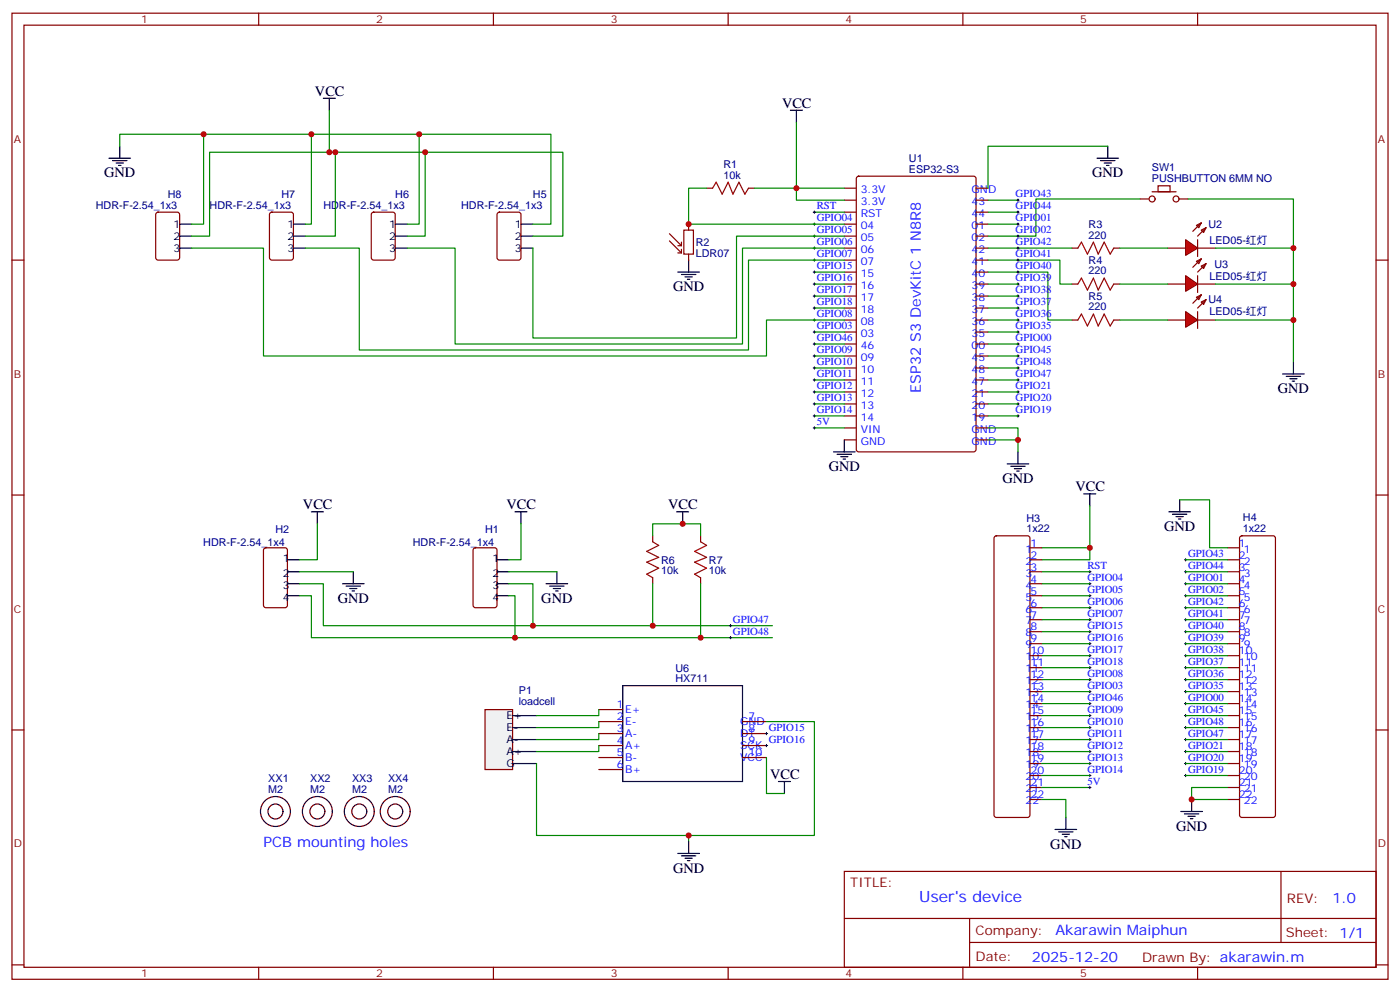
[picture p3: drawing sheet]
<svg xmlns="http://www.w3.org/2000/svg" width="412mm" height="292mm" viewBox="0 0 412 292" stroke-linecap="round" stroke-linejoin="round" font-family="sans-serif">
<g fill="none" stroke="#870000" stroke-width=".35">
<path d="M3.5 3.9h405.4v284.3h-405.4zM7.1 7.4h398.2v277.3h-398.2zM76.2 3.9v3.5M145.3 3.9v3.5M214.5 3.9v3.5M283.6 3.9v3.5M352.8 3.9v3.5M208.1 55.4h1.8M220.5 55.4h1.7M248.7 55.4h3.5M248.7 58.9h3.5M252.5 52.1l.4-.2h33.9l.7 .4v80l-.4 .6-34.2 .1-.6-.5-.1-79.9z"/>
<path d="M287.5 55.4h3.5M287.5 58.9h3.5M335.8 58.6h2.5M339.4 56.4h7M341.1 54.7h3.6v1.7h-3.6zM347.5 58.6h2.5M3.5 76.6h3.6M248.7 76.6h3.5M248.7 62.4h3.5M248.7 66h3.5M248.7 69.5h3.5M248.7 73h3.5"/>
<path d="M287.5 76.6h3.5M287.5 62.4h3.5M287.5 66h3.5M287.5 69.5h3.5M287.5 73h3.5M315.7 73h1.8M328.1 73h1.7M344 73h5.2M352.4 66.3l1.4-.7-.7 1.4zM352.8 73h5.3M353.8 67.7l1.4-.7-.7 1.4zM353.8 65.6l-2.4 2.5"/>
<path d="M355.2 67l-2.4 2.5M405.3 76.6h3.6M248.7 80.1h3.5M248.7 83.6h3.5M248.7 87.1h3.5M248.7 90.7h3.5M248.7 94.2h3.5M248.7 97.7h3.5M287.5 80.1h3.5M287.5 83.6h3.5M287.5 87.1h3.5M287.5 90.7h3.5"/>
<path d="M287.5 94.2h3.5M287.5 97.7h3.5M315.7 83.6h1.8M315.7 94.2h1.8M328.1 83.6h1.7M328.1 94.2h1.7M248.7 101.2h3.5M248.7 104.8h3.5M248.7 108.3h3.5M248.7 111.8h3.5M248.7 115.4h3.5M248.7 118.9h3.5"/>
<path d="M287.5 101.2h3.5M287.5 104.8h3.5M287.5 108.3h3.5M287.5 111.8h3.5M287.5 115.4h3.5M287.5 118.9h3.5M248.7 122.4h3.5M248.7 125.9h3.5M248.7 129.5h3.5M287.5 122.4h3.5M287.5 125.9h3.5M287.5 129.5h3.5"/>
<path d="M3.5 145.7h3.6M405.3 145.7h3.6M3.5 214.8h3.6M405.3 214.8h3.6M248.7 256.5h156.6v28.2h-156.6zM377.3 256.5v20.9M248.7 270.3h156.5M285.6 277.4h119.6M285.6 270.3v14.1M3.5 284h3.6M76.2 284.7v3.5M145.3 284.7v3.5"/>
<path d="M214.5 284.7v3.5M283.6 284.7v3.5M352.8 284.7v3.5M405.3 284h3.6"/>
<circle cx="339.4" cy="58.6" r=".88"/>
<circle cx="346.4" cy="58.6" r=".88"/>
</g>
<g fill="none" stroke="#000" stroke-width=".35">
<path d="M232.8 32.5h3.6M234.6 32.5v3.5M323.1 46.6h6.4M324.2 47.3h4.2M325.3 48h2.1M326 48.7h.7M326.3 43v3.6M202.8 76.6v3.5M199.7 80.1h6.3M200.7 80.8h4.3M201.8 81.5h2.1M202.5 82.2h.7"/>
<path d="M245.5 133h6.4M246.6 133.7h4.2M247.6 134.4h2.2M248.4 135.1h.7M248.7 129.5v3.5M296.7 136.5h6.3M297.7 137.2h4.3M298.8 137.9h2.1M299.5 138.6h.7M299.9 133v3.5"/>
</g>
<g fill="none" stroke="#008700" stroke-width=".35">
<path d="M234.6 36v19.4h14.1M222.2 55.4h12.4v3.5h14.1M291 58.9h8.9M326.3 43h-35.3v12.4M335.8 58.6h-30.6v10.9h-14.2M239.9 62.4h8.8M291 76.6h21.2v7h3.5M291 62.4h8.9M291 66h8.9M291 73h24.7M239.9 80.1h8.8M239.9 83.6h8.8"/>
<path d="M239.9 87.1h8.8M239.9 90.7h8.8M239.9 97.7h8.8M291 80.1h17.7v14.1h7M239.9 104.8h8.8M239.9 101.2h8.8M239.9 108.3h8.8M239.9 111.8h8.8M239.9 115.4h8.8M239.9 118.9h8.8M239.9 122.4h8.8M239.9 125.9h8.8"/>
<path d="M291 125.9h8.9v7.1M291 129.5h8.9"/>
</g>
<path d="M209.9 55.4l1.1-1.8 1.7 3.5 1.8-3.5 1.4 3.5 1.8-3.5 1.7 3.5 1.1-1.7M317.5 73l1.1-1.7 1.7 3.5 1.8-3.5 1.4 3.5 1.8-3.5 1.7 3.5 1.1-1.8M317.5 83.6l1.1-1.8 1.7 3.6 1.8-3.6 1.4 3.6 1.8-3.6 1.7 3.6 1.1-1.8M317.5 94.2l1.1-1.8 1.7 3.6 1.8-3.6 1.4 3.6 1.8-3.6 1.7 3.6 1.1-1.8" fill="none" stroke="#a10000" stroke-width=".35"/>
<g fill="none" stroke="#000" stroke-width=".29">
<path d="M299.5 58.9h.7M299.9 58.6v.7M239.5 62.4h.7M239.5 66h.7M239.5 69.5h.7M239.5 73h.7M239.5 76.6h.7M239.9 62.1v.7M239.9 65.6v.7M239.9 69.1v.7M239.9 72.7v.7M239.9 76.2v.7"/>
<path d="M239.9 79.7v.7M299.5 62.4h.7M299.5 66h.7M299.5 69.5h.7M299.5 73h.7M299.5 76.6h.7M299.9 62.1v.7M299.9 65.6v.7M299.9 69.1v.7M299.9 72.7v.7M299.9 76.2v.7M299.9 79.7v.7"/>
<path d="M239.5 97.7h.7M239.5 94.2h.7M239.5 80.1h.7M239.5 83.6h.7M239.5 87.1h.7M239.5 90.7h.7M239.9 83.3v.7M239.9 86.8v.7M239.9 90.3v.7M239.9 93.8v.7M239.9 97.4v.7M299.5 97.7h.7"/>
<path d="M299.5 94.2h.7M299.5 80.1h.7M299.5 83.6h.7M299.5 87.1h.7M299.5 90.7h.7M299.9 83.3v.7M299.9 86.8v.7M299.9 90.3v.7M299.9 93.8v.7M299.9 97.4v.7M239.5 104.8h.7M239.5 108.3h.7"/>
<path d="M239.5 111.8h.7M239.5 115.4h.7M239.5 118.9h.7M239.5 101.2h.7M239.9 100.9v.7M239.9 104.4v.7M239.9 107.9v.8M239.9 111.5v.7M239.9 115v.7M239.9 118.5v.7M299.5 104.8h.7M299.5 108.3h.7"/>
<path d="M299.5 111.8h.7M299.5 115.4h.7M299.5 118.9h.7M299.5 101.2h.7M299.9 100.9v.7M299.9 104.4v.7M299.9 107.9v.8M299.9 111.5v.7M299.9 115v.7M299.9 118.5v.7M239.5 122.4h.7M239.5 125.9h.7"/>
<path d="M239.9 122.1v.7M239.9 125.6v.7M299.5 122.4h.7M299.9 122.1v.7"/>
</g>
<path d="M349.2 70.6l3.6 2.4-3.6 2.1z" fill="#f00" stroke="#870000" stroke-width=".35"/>
<path d="M352.4 76.9l1.4-.7-.7 1.4zM352.8 70.6v4.9M353.8 78.3l1.4-.7-.7 1.4zM353.8 76.2l-2.4 2.5M355.2 77.6l-2.4 2.5M344 83.6h5.2M352.8 83.6h5.3" fill="none" stroke="#870000" stroke-width=".35"/>
<path d="M349.2 81.1l3.6 2.5-3.6 2.1z" fill="#f00" stroke="#870000" stroke-width=".35"/>
<path d="M344 94.2h5.2M352.4 87.5l1.4-.7-.7 1.4zM352.8 81.1v5M352.8 94.2h5.3M353.8 88.9l1.4-.7-.7 1.4zM353.8 86.8l-2.4 2.5M355.2 88.2l-2.4 2.5" fill="none" stroke="#870000" stroke-width=".35"/>
<path d="M349.2 91.7l3.6 2.5-3.6 2.1z" fill="#f00" stroke="#870000" stroke-width=".35"/>
<g fill="none" stroke="#870000" stroke-width=".35">
<path d="M46.1 62.6l.5-.2h5.6l.7 .5v12.9l-.4 .7-5.9 .1-.7-.5v-13zM79.6 62.6l.5-.2h5.6l.7 .5v12.9l-.4 .7-5.9 .1-.7-.5v-13zM109.6 62.6l.5-.2h5.6l.7 .5v12.9l-.4 .7-5.9 .1-.7-.5v-13zM146.6 62.6l.5-.2h5.7l.6 .5 .1 12.9-.5 .7-5.9 .1-.6-.5-.1-13zM352.8 91.7v5M192.3 157.7v1.8M206.4 157.7v1.8M293 157.9l.5-.2h9.2l.5 .2 .2 .5v81.5l-.2 .5-.5 .2h-9.2l-.5-.2-.2-.5v-81.5zM365.4 157.9l.4-.2h9.2l.5 .2 .2 .5v81.5l-.2 .5-.5 .2h-9.2l-.5-.2-.2-.5v-81.5zM77.8 161.4l.5-.2h5.7l.6 .5 .1 16.5-.5 .6-5.9 .1-.6-.5-.1-16.5zM139.6 161.4l.5-.2h5.6l.6 .5 .1 16.5-.5 .6-5.8 .1-.7-.5-.1-16.5zM192.3 170v1.8"/>
<path d="M206.4 170v1.8M303.4 161.2h3.5M303.4 164.7h3.5M303.4 168.3h3.5M303.4 171.8h3.5M303.4 175.3h3.5M303.4 178.9h3.5M361.6 161.2h3.5M361.6 164.7h3.5M361.6 168.3h3.5M361.6 171.8h3.5M361.6 175.3h3.5"/>
<path d="M361.6 178.9h3.5M303.4 182.4h3.5M303.4 185.9h3.5M303.4 189.4h3.5M303.4 193h3.5M303.4 196.5h3.5M361.6 182.4h3.5M361.6 185.9h3.5M361.6 189.4h3.5M361.6 193h3.5M361.6 196.5h3.5M303.4 200h3.5"/>
<path d="M303.4 203.6h3.5M303.4 207.1h3.5M303.4 210.6h3.5M303.4 214.1h3.5M303.4 217.7h3.5M361.6 200h3.5M361.6 203.6h3.5M361.6 207.1h3.5M361.6 210.6h3.5M361.6 214.1h3.5M361.6 217.7h3.5M303.4 221.2h3.5"/>
<path d="M303.4 224.7h3.5M303.4 228.2h3.5M303.4 231.8h3.5M303.4 235.3h3.5M361.6 221.2h3.5M361.6 224.7h3.5M361.6 228.2h3.5M361.6 231.8h3.5M361.6 235.3h3.5"/>
</g>
<g fill="none" stroke="#008700" stroke-width=".35">
<path d="M60 39.5v26.5h-3.6M91.7 39.5v26.5h-1.7M97 32.5v12.3h68.8v24.7h-8.8M123.5 39.5v26.5h-3.6M35.3 43v-3.5h127v26.5h-5.3M97 44.8h-35.3v24.7h-5.3M98.8 44.8v24.7h-8.8M125.2 44.8v24.7h-5.3M208.1 55.4h-5.3v10.6h45.9M350 58.6h31v47.9M56.4 73h21.2v31.8h148.2v-10.6h22.9M90 73h15.8v30h114.7v-26.4h28.2"/>
<path d="M119.9 73h14.2v28.2h84.6v-28.2h30M248.7 69.5h-31.7v30h-60v-26.5M329.8 73h14.2M358.1 73h22.9M291 83.6h8.9M291 94.2h8.9M291 87.1h8.9M291 90.7h8.9M291 97.7h8.9M329.8 83.6h14.2M329.8 94.2h14.2M358.1 83.6h22.9"/>
<path d="M358.1 94.2h22.9M291 101.2h8.9M291 104.8h8.9M291 108.3h8.9M291 111.8h8.9M291 115.4h8.9M291 118.9h8.9M291 122.4h8.9M93.5 154.2v10.5h-5.3M153.5 154.2v10.5h-3.6M192.3 157.7v-3.5h14.1v3.5M321 148.9v12.3h-14.1"/>
<path d="M347.5 147.1h8.8v14.1h5.3M88.2 171.8h7v12.3h132.3M88.2 175.3h3.5v12.4h135.8M88.2 168.3h15.9M149.9 171.8h7.1v12.3M149.9 175.3h1.8v12.4M149.9 168.3h14.1M192.3 171.8v12.3M206.4 171.8v15.9M306.9 168.3h14.1M306.9 178.9h14.1M306.9 175.3h14.1"/>
<path d="M306.9 171.8h14.1M321 161.2v3.5h-14.1M349.2 168.3h12.4M349.2 178.9h12.4M349.2 175.3h12.4M349.2 171.8h12.4M349.2 164.7h12.4M306.9 196.5h14.1M306.9 193h14.1M306.9 189.4h14.1M306.9 185.9h14.1M306.9 182.4h14.1"/>
<path d="M349.2 196.5h12.4M349.2 193h12.4M349.2 189.4h12.4M349.2 185.9h12.4M349.2 182.4h12.4M306.9 207.1h14.1M306.9 217.7h14.1M306.9 214.1h14.1M306.9 210.6h14.1M306.9 203.6h14.1M306.9 200h14.1M349.2 217.7h12.4"/>
<path d="M349.2 214.1h12.4M349.2 210.6h12.4M349.2 203.6h12.4M349.2 200h12.4M349.2 207.1h12.4M306.9 228.2h14.1M306.9 235.3h7.1v5.3M306.9 224.7h14.1M306.9 221.2h14.1M306.9 231.8h14.1M349.2 224.7h12.4M349.2 221.2h12.4"/>
<path d="M349.2 228.2h12.4M361.6 231.8h-10.6v3.5h10.6"/>
</g>
<g fill="none" stroke="#000" stroke-width=".35">
<path d="M95.2 28.9h3.6M97 28.9v3.6M32.1 46.6h6.4M33.2 47.3h4.2M34.2 48h2.1M34.9 48.7h.7M35.3 43v3.6M52.9 73h3.5M52.9 66h3.5M52.9 69.5h3.5M86.4 73h3.6M86.4 66h3.6"/>
<path d="M86.4 69.5h3.6M116.4 73h3.5M116.4 66h3.5M116.4 69.5h3.5M153.5 73h3.5M153.5 66h3.5M153.5 69.5h3.5M377.8 110.1h6.4M378.9 110.8h4.2M379.9 111.5h2.2M380.6 112.2h.8M381 106.5v3.6"/>
<path d="M91.7 150.6h3.5M93.5 150.6v3.6M151.7 150.6h3.5M153.5 150.6v3.6M199.3 150.6h3.5M201.1 150.6v3.6M319.3 145.3h3.5M321 145.3v3.6M344.3 150.6h6.4M345.4 151.3h4.2M346.4 152h2.1M347.1 152.8h.7"/>
<path d="M347.5 147.1v3.5M84.7 164.7h3.5M84.7 168.3h3.5M84.7 171.8h3.5M84.7 175.3h3.5M100.9 171.8h6.3M102 172.5h4.2M103 173.2h2.1M103.7 173.9h.7M104.1 168.3v3.5M146.4 164.7h3.5M146.4 168.3h3.5"/>
<path d="M146.4 171.8h3.5M146.4 175.3h3.5M160.9 171.8h6.3M161.9 172.5h4.3M163 173.2h2.1M163.7 173.9h.7M164 168.3v3.5M347.8 238.8h6.4M348.9 239.5h4.2M351 235.3v3.5M310.8 244.1h6.3M311.9 244.8h4.2"/>
<path d="M312.9 245.5h2.1M313.6 246.2h.7M314 240.6v3.5M350 240.2h2.1M350.7 240.9h.7"/>
</g>
<g fill="none" stroke="#000" stroke-width=".29">
<path d="M320.7 168.3h.7M320.7 171.8h.7M320.7 175.3h.7M320.7 178.9h.7M321 167.9v.7M321 171.4v.8M321 175v.7M321 178.5v.7M348.9 168.3h.7M348.9 171.8h.7M348.9 175.3h.7M348.9 178.9h.7"/>
<path d="M348.9 164.7h.7M349.2 164.4v.7M349.2 167.9v.7M349.2 171.4v.8M349.2 175v.7M349.2 178.5v.7M214.8 184.1h.7M214.8 187.7h.7M215.2 183.8v.7M215.2 187.3v.7M320.7 182.4h.7M320.7 185.9h.7"/>
<path d="M320.7 189.4h.7M320.7 193h.7M320.7 196.5h.7M321 182v.7M321 185.6v.7M321 189.1v.7M321 192.6v.7M321 196.1v.7M321 199.7v.7M348.9 182.4h.7M348.9 185.9h.7M348.9 189.4h.7"/>
<path d="M348.9 193h.7M348.9 196.5h.7M349.2 182v.7M349.2 185.6v.7M349.2 189.1v.7M349.2 192.6v.7M349.2 196.1v.7M349.2 199.7v.7M320.7 203.6h.7M320.7 200h.7M320.7 210.6h.7M320.7 214.1h.7"/>
<path d="M320.7 217.7h.7M320.7 207.1h.7M321 203.2v.7M321 206.7v.7M321 210.3v.7M321 213.8v.7M321 217.3v.7M348.9 203.6h.7M348.9 200h.7M348.9 210.6h.7M348.9 214.1h.7M348.9 217.7h.7"/>
<path d="M348.9 207.1h.7M349.2 203.2v.7M349.2 206.7v.7M349.2 210.3v.7M349.2 213.8v.7M349.2 217.3v.7M320.7 221.2h.7M320.7 224.7h.7M320.7 228.2h.7M320.7 231.8h.7M321 220.8v.7M321 224.4v.7"/>
<path d="M321 227.9v.7M321 231.4v.7M348.9 221.2h.7M348.9 224.7h.7M348.9 228.2h.7M349.2 220.8v.7M349.2 224.4v.7M349.2 227.9v.7"/>
</g>
<path d="M192.3 159.5l1.7 1-3.5 1.8 3.5 1.7-3.5 1.5 3.5 1.7-3.5 1.8 1.8 1M206.4 159.5l1.7 1-3.5 1.8 3.5 1.7-3.5 1.5 3.5 1.7-3.5 1.8 1.8 1" fill="none" stroke="#a10000" stroke-width=".35"/>
<g fill="none" stroke="#300" stroke-width=".35">
<circle cx="81.1" cy="238.8" r="4.4"/>
<circle cx="81.1" cy="238.8" r="2.2"/>
<circle cx="93.5" cy="238.8" r="4.4"/>
<circle cx="93.5" cy="238.8" r="2.2"/>
<circle cx="105.8" cy="238.8" r="4.4"/>
<circle cx="105.8" cy="238.8" r="2.2"/>
<circle cx="116.4" cy="238.8" r="4.4"/>
<circle cx="116.4" cy="238.8" r="2.2"/>
</g>
<path d="M197.2 70.9l3.5 3.5M197.2 68.8l3.5 3.5M199.7 74.4h1M199.7 72.3h1M200.7 71.3v1M200.7 73.4v1M201.4 67.7h2.9v7.1h-2.9zM202.8 66v1.7M202.8 74.8v1.8" fill="none" stroke="#850000" stroke-width=".35"/>
<path d="M142.9 208.8h8.1v17.7h-8.1z" fill="#f0f0f0" stroke="#870000" stroke-width=".35"/>
<g fill="none" stroke="#000" stroke-width=".35">
<path d="M151 210.6h7M151 214.1h7M151 217.7h7M183.4 201.8h35.3v28.2h-35.3zM151 221.2h7M151 224.7h7M229.3 230h3.5M231.1 230v3.5M199.7 251.2h6.3M200.7 251.9h4.3M201.8 252.6h2.1M202.5 253.3h.7"/>
<path d="M202.8 247.6v3.6"/>
</g>
<path d="M176.4 208.8h7M176.4 212.4h7M176.4 215.9h7M176.4 219.4h7M218.7 212.4h7.1M218.7 215.9h7.1M218.7 219.4h7.1M176.4 223h7M176.4 226.5h7M218.7 223h7.1" fill="none" stroke="#870000" stroke-width=".35"/>
<path d="M176.4 208.8v1.8h-18.4M176.4 212.4v1.7h-18.4M176.4 215.9v1.8h-18.4M176.4 219.4v1.8h-18.4M225.8 212.4h14.1v33.5h-37.1v1.7M158 224.7v21.2h44.8M225.8 223v10.5h5.3" fill="none" stroke="#008700" stroke-width=".35"/>
<path d="M225.4 215.9h.7M225.4 219.4h.7M225.8 215.5v.8M225.8 219.1v.7" fill="none" stroke="#000" stroke-width=".29"/>
<g fill="#c00">
<circle cx="234.6" cy="55.4" r=".88"/>
<circle cx="299.9" cy="129.5" r=".88"/>
<circle cx="381" cy="73" r=".88"/>
<circle cx="381" cy="83.6" r=".88"/>
<circle cx="381" cy="94.2" r=".88"/>
<circle cx="60" cy="39.5" r=".88"/>
<circle cx="91.7" cy="39.5" r=".88"/>
<circle cx="123.5" cy="39.5" r=".88"/>
<circle cx="97" cy="44.8" r=".88"/>
<circle cx="98.8" cy="44.8" r=".88"/>
<circle cx="125.2" cy="44.8" r=".88"/>
<circle cx="157" cy="184.1" r=".88"/>
<circle cx="151.7" cy="187.7" r=".88"/>
<circle cx="192.3" cy="184.1" r=".88"/>
<circle cx="201.1" cy="154.2" r=".88"/>
<circle cx="206.4" cy="187.7" r=".88"/>
<circle cx="321" cy="161.2" r=".88"/>
<circle cx="351" cy="235.3" r=".88"/>
<circle cx="202.8" cy="66" r=".88"/>
<circle cx="202.8" cy="245.9" r=".88"/>
</g>
<text font-size="4.6" fill="#00f" x="270.8" y="265.5">User's device</text>
<g font-size="4.2">
<text x="92.8" y="28.2">VCC</text>
<text x="230.4" y="31.8">VCC</text>
<text x="30.7" y="52.2">GND</text>
<text x="321.7" y="52.2">GND</text>
<text x="198.3" y="85.7">GND</text>
<text x="376.4" y="115.7">GND</text>
<text x="244.1" y="138.6">GND</text>
<text x="295.3" y="142.2">GND</text>
<text x="89.3" y="149.9">VCC</text>
<text x="149.2" y="149.9">VCC</text>
<text x="196.8" y="149.9">VCC</text>
<text x="316.8" y="144.6">VCC</text>
<text x="342.9" y="156.3">GND</text>
<text x="99.5" y="177.4">GND</text>
<text x="159.5" y="177.4">GND</text>
<text x="226.8" y="229.3">VCC</text>
<text x="346.4" y="244.5">GND</text>
<text x="309.4" y="249.8">GND</text>
<text x="198.3" y="256.8">GND</text>
</g>
<g font-size="4.2" fill="#00f">
<text x="271.3" y="115.6" transform="rotate(-90 271.3 115.6)">ESP32 S3 DevKitC 1 N8R8</text>
<text x="77.6" y="249.4">PCB mounting holes</text>
<text x="392.5" y="265.7">1.0</text>
<text x="310.9" y="275.3">Akarawin Maiphun</text>
<text x="304" y="283.1">2025-12-20</text>
</g>
<g font-size="3.9" fill="#800">
<text x="250.5" y="261.1">TITLE:</text>
<text x="379.1" y="265.7">REV:</text>
<text x="287.4" y="275.3">Company:</text>
<text x="378.7" y="275.9">Sheet: 1/1</text>
<text x="287.4" y="282.9">Date:</text>
<text x="336.4" y="283">Drawn By: akarawin.m</text>
</g>
<g font-size="3.2" fill="#800">
<text x="41.6" y="6.9">1</text>
<text x="110.8" y="6.9">2</text>
<text x="179.9" y="6.9">3</text>
<text x="249.1" y="6.9">4</text>
<text x="318.2" y="6.9">5</text>
<text x="4.1" y="42">A</text>
<text x="405.9" y="42">A</text>
<text x="4.1" y="111.1">B</text>
<text x="405.9" y="111.1">B</text>
<text x="4.1" y="180.3">C</text>
<text x="405.9" y="180.3">C</text>
<text x="4.1" y="249.4">D</text>
<text x="405.9" y="249.4">D</text>
<text x="41.6" y="287.7">1</text>
<text x="110.8" y="287.7">2</text>
<text x="179.9" y="287.7">3</text>
<text x="249.1" y="287.7">4</text>
<text x="318.2" y="287.7">5</text>
</g>
<g font-size="3.2" fill="#000080">
<text x="267.7" y="47.6">U1</text>
<text x="213.1" y="52.6">10k</text>
<text x="213.1" y="49.4">R1</text>
<text x="267.7" y="50.8">ESP32-S3</text>
<text x="339.3" y="53.6">PUSHBUTTON 6MM NO</text>
<text x="339.3" y="50.4">SW1</text>
<text x="49.4" y="58.2">H8</text>
<text x="82.9" y="58.2">H7</text>
<text x="116.4" y="58.2">H6</text>
<text x="157" y="58.2">H5</text>
<text x="28.2" y="61.4">HDR-F-2.54_1x3</text>
<text x="61.7" y="61.4">HDR-F-2.54_1x3</text>
<text x="95.3" y="61.4">HDR-F-2.54_1x3</text>
<text x="135.8" y="61.4">HDR-F-2.54_1x3</text>
<text x="320.7" y="70.2">220</text>
<text x="320.7" y="67">R3</text>
<text x="356" y="67.1">U2</text>
<text x="356.3" y="71.7">LED05-红灯</text>
<text x="205" y="75.6">LDR07</text>
<text x="205" y="72.4">R2</text>
<text x="320.7" y="77.6">R4</text>
<text x="320.7" y="80.8">220</text>
<text x="356.3" y="82.3">LED05-红灯</text>
<text x="357.7" y="78.7">U3</text>
<text x="320.7" y="88.2">R5</text>
<text x="356" y="89.3">U4</text>
<text x="320.7" y="91.4">220</text>
<text x="356.3" y="92.9">LED05-红灯</text>
<text x="302.4" y="153.5">H3</text>
<text x="366.1" y="153.4">H4</text>
<text x="59.9" y="160.6">HDR-F-2.54_1x4</text>
<text x="81.1" y="157">H2</text>
<text x="121.6" y="160.6">HDR-F-2.54_1x4</text>
<text x="142.9" y="157">H1</text>
<text x="302.4" y="156.6">1x22</text>
<text x="366.1" y="156.6">1x22</text>
<text x="194.7" y="165.9">R6</text>
<text x="208.8" y="165.9">R7</text>
<text x="194.7" y="169.1">10k</text>
<text x="208.8" y="169.1">10k</text>
<text x="199" y="197.7">U6</text>
<text x="199" y="200.7">HX711</text>
<text x="152.8" y="207.4">loadcell</text>
<text x="152.8" y="204.2">P1</text>
<text x="79" y="233.4">M2</text>
<text x="79" y="230.3">XX1</text>
<text x="91.4" y="233.4">M2</text>
<text x="91.4" y="230.3">XX2</text>
<text x="103.7" y="233.4">M2</text>
<text x="103.7" y="230.3">XX3</text>
<text x="114.3" y="233.4">M2</text>
<text x="114.3" y="230.3">XX4</text>
</g>
<g font-size="3.2" fill="#00f">
<text x="253.5" y="56.8">3.3V</text>
<text x="286.2" y="56.8">GND</text>
<text x="299.2" y="58">GPIO43</text>
<text x="240.6" y="61.6">RST</text>
<text x="240.6" y="65.1">GPIO04</text>
<text x="253.5" y="60.3">3.3V</text>
<text x="253.5" y="63.9">RST</text>
<text x="286.2" y="60.3">43</text>
<text x="286.2" y="63.9">44</text>
<text x="299.2" y="65.1">GPIO01</text>
<text x="299.2" y="61.6">GPIO44</text>
<text x="240.6" y="68.6">GPIO05</text>
<text x="253.5" y="67.4">04</text>
<text x="253.5" y="70.9">05</text>
<text x="286.2" y="67.4">01</text>
<text x="286.2" y="70.9">02</text>
<text x="299.2" y="68.6">GPIO02</text>
<text x="240.6" y="72.1">GPIO06</text>
<text x="240.6" y="75.7">GPIO07</text>
<text x="253.5" y="74.4">06</text>
<text x="253.5" y="78">07</text>
<text x="286.2" y="74.4">42</text>
<text x="286.2" y="78">41</text>
<text x="299.2" y="75.7">GPIO41</text>
<text x="299.2" y="72.1">GPIO42</text>
<text x="240.6" y="79.2">GPIO15</text>
<text x="240.6" y="82.7">GPIO16</text>
<text x="253.5" y="81.5">15</text>
<text x="286.2" y="81.5">40</text>
<text x="299.2" y="82.7">GPIO39</text>
<text x="299.2" y="79.2">GPIO40</text>
<text x="240.6" y="86.3">GPIO17</text>
<text x="240.6" y="89.8">GPIO18</text>
<text x="253.5" y="85">16</text>
<text x="253.5" y="88.5">17</text>
<text x="286.2" y="85">39</text>
<text x="286.2" y="88.5">38</text>
<text x="299.2" y="89.8">GPIO37</text>
<text x="299.2" y="86.3">GPIO38</text>
<text x="240.6" y="93.3">GPIO08</text>
<text x="253.5" y="92.1">18</text>
<text x="253.5" y="95.6">08</text>
<text x="286.2" y="92.1">37</text>
<text x="286.2" y="95.6">36</text>
<text x="299.2" y="93.3">GPIO36</text>
<text x="240.6" y="96.8">GPIO03</text>
<text x="240.6" y="100.4">GPIO46</text>
<text x="253.5" y="99.1">03</text>
<text x="286.2" y="99.1">35</text>
<text x="299.2" y="100.4">GPIO00</text>
<text x="299.2" y="96.8">GPIO35</text>
<text x="240.6" y="103.9">GPIO09</text>
<text x="240.6" y="107.4">GPIO10</text>
<text x="253.5" y="102.7">46</text>
<text x="253.5" y="106.2">09</text>
<text x="286.2" y="102.7">00</text>
<text x="286.2" y="106.2">45</text>
<text x="299.2" y="103.9">GPIO45</text>
<text x="299.2" y="107.4">GPIO48</text>
<text x="240.6" y="110.9">GPIO11</text>
<text x="253.5" y="109.7">10</text>
<text x="253.5" y="113.2">11</text>
<text x="286.2" y="109.7">48</text>
<text x="286.2" y="113.2">47</text>
<text x="299.2" y="110.9">GPIO47</text>
<text x="240.6" y="114.5">GPIO12</text>
<text x="240.6" y="118">GPIO13</text>
<text x="253.5" y="116.8">12</text>
<text x="286.2" y="116.8">21</text>
<text x="299.2" y="118">GPIO20</text>
<text x="299.2" y="114.5">GPIO21</text>
<text x="240.6" y="121.5">GPIO14</text>
<text x="240.6" y="125.1">5V</text>
<text x="253.5" y="120.3">13</text>
<text x="253.5" y="123.8">14</text>
<text x="286.2" y="120.3">20</text>
<text x="286.2" y="123.8">19</text>
<text x="299.2" y="121.5">GPIO19</text>
<text x="253.5" y="127.4">VIN</text>
<text x="253.5" y="130.9">GND</text>
<text x="286.2" y="127.4">GND</text>
<text x="286.2" y="130.9">GND</text>
<text x="303.6" y="160.9">1</text>
<text x="364.9" y="160.9">1</text>
<text x="302.1" y="162.6">1</text>
<text x="302.1" y="166.2">2</text>
<text x="303.6" y="164.4">2</text>
<text x="303.6" y="167.9">3</text>
<text x="320.3" y="167.4">RST</text>
<text x="350" y="163.9">GPIO43</text>
<text x="350" y="167.4">GPIO44</text>
<text x="364.9" y="164.4">2</text>
<text x="364.9" y="167.9">3</text>
<text x="366.4" y="162.6">1</text>
<text x="366.4" y="166.2">2</text>
<text x="302.1" y="169.7">3</text>
<text x="302.1" y="173.2">4</text>
<text x="303.6" y="171.4">4</text>
<text x="320.3" y="170.9">GPIO04</text>
<text x="350" y="170.9">GPIO01</text>
<text x="364.9" y="171.4">4</text>
<text x="366.4" y="169.7">3</text>
<text x="366.4" y="173.2">4</text>
<text x="302.1" y="176.7">5</text>
<text x="303.6" y="175">5</text>
<text x="303.6" y="178.5">6</text>
<text x="320.3" y="174.4">GPIO05</text>
<text x="320.3" y="178">GPIO06</text>
<text x="350" y="174.4">GPIO02</text>
<text x="350" y="178">GPIO42</text>
<text x="364.9" y="175">5</text>
<text x="364.9" y="178.5">6</text>
<text x="366.4" y="176.7">5</text>
<text x="215.9" y="183.3">GPIO47</text>
<text x="302.1" y="180.3">6</text>
<text x="302.1" y="183.8">7</text>
<text x="303.6" y="182">7</text>
<text x="303.6" y="185.6">8</text>
<text x="320.3" y="181.5">GPIO07</text>
<text x="320.3" y="185">GPIO15</text>
<text x="350" y="185">GPIO40</text>
<text x="350" y="181.5">GPIO41</text>
<text x="364.9" y="182">7</text>
<text x="364.9" y="185.6">8</text>
<text x="366.4" y="180.3">6</text>
<text x="366.4" y="183.8">7</text>
<text x="215.9" y="186.8">GPIO48</text>
<text x="302.1" y="187.3">8</text>
<text x="302.1" y="190.9">9</text>
<text x="303.6" y="189.1">9</text>
<text x="320.3" y="188.6">GPIO16</text>
<text x="350" y="188.6">GPIO39</text>
<text x="364.9" y="189.1">9</text>
<text x="366.4" y="187.3">8</text>
<text x="366.4" y="190.9">9</text>
<text x="302.1" y="194.4">10</text>
<text x="302.1" y="197.9">11</text>
<text x="303.6" y="192.6">10</text>
<text x="303.6" y="196.1">11</text>
<text x="320.3" y="192.1">GPIO17</text>
<text x="320.3" y="195.6">GPIO18</text>
<text x="350" y="195.6">GPIO37</text>
<text x="350" y="192.1">GPIO38</text>
<text x="364.9" y="192.6">10</text>
<text x="364.9" y="196.1">11</text>
<text x="366.4" y="194.4">10</text>
<text x="366.4" y="197.9">11</text>
<text x="302.1" y="201.4">12</text>
<text x="303.6" y="199.7">12</text>
<text x="303.6" y="203.2">13</text>
<text x="320.3" y="202.7">GPIO03</text>
<text x="320.3" y="199.1">GPIO08</text>
<text x="350" y="202.7">GPIO35</text>
<text x="350" y="199.1">GPIO36</text>
<text x="364.9" y="199.7">12</text>
<text x="364.9" y="203.2">13</text>
<text x="366.4" y="201.4">12</text>
<text x="181.7" y="208.5">1</text>
<text x="184.1" y="209.9">E+</text>
<text x="302.1" y="205">13</text>
<text x="302.1" y="208.5">14</text>
<text x="303.6" y="206.7">14</text>
<text x="320.3" y="209.7">GPIO09</text>
<text x="320.3" y="206.2">GPIO46</text>
<text x="350" y="209.7">GPIO45</text>
<text x="350" y="206.2">GPIO00</text>
<text x="364.9" y="206.7">14</text>
<text x="366.4" y="205">13</text>
<text x="366.4" y="208.5">14</text>
<text x="181.7" y="212">2</text>
<text x="181.7" y="215.5">3</text>
<text x="184.1" y="213.4">E-</text>
<text x="218" y="213.4">GND</text>
<text x="220.5" y="212">7</text>
<text x="220.5" y="215.5">8</text>
<text x="226.5" y="215">GPIO15</text>
<text x="302.1" y="212">15</text>
<text x="302.1" y="215.5">16</text>
<text x="303.6" y="210.3">15</text>
<text x="303.6" y="213.8">16</text>
<text x="320.3" y="213.3">GPIO10</text>
<text x="350" y="213.3">GPIO48</text>
<text x="364.9" y="210.3">15</text>
<text x="364.9" y="213.8">16</text>
<text x="366.4" y="212">15</text>
<text x="366.4" y="215.5">16</text>
<text x="181.7" y="219.1">4</text>
<text x="184.1" y="217">A-</text>
<text x="184.1" y="220.5">A+</text>
<text x="218" y="217">DT</text>
<text x="218" y="220.5">SCK</text>
<text x="220.5" y="219.1">9</text>
<text x="226.5" y="218.5">GPIO16</text>
<text x="302.1" y="219.1">17</text>
<text x="303.6" y="217.3">17</text>
<text x="303.6" y="220.8">18</text>
<text x="320.3" y="216.8">GPIO11</text>
<text x="320.3" y="220.3">GPIO12</text>
<text x="350" y="220.3">GPIO21</text>
<text x="350" y="216.8">GPIO47</text>
<text x="364.9" y="217.3">17</text>
<text x="364.9" y="220.8">18</text>
<text x="366.4" y="219.1">17</text>
<text x="181.7" y="222.6">5</text>
<text x="181.7" y="226.1">6</text>
<text x="184.1" y="224">B-</text>
<text x="184.1" y="227.5">B+</text>
<text x="218" y="224">VCC</text>
<text x="220.5" y="222.6">10</text>
<text x="302.1" y="222.6">18</text>
<text x="302.1" y="226.1">19</text>
<text x="303.6" y="224.4">19</text>
<text x="303.6" y="227.9">20</text>
<text x="320.3" y="223.8">GPIO13</text>
<text x="320.3" y="227.4">GPIO14</text>
<text x="350" y="227.4">GPIO19</text>
<text x="350" y="223.8">GPIO20</text>
<text x="364.9" y="224.4">19</text>
<text x="364.9" y="227.9">20</text>
<text x="366.4" y="222.6">18</text>
<text x="366.4" y="226.1">19</text>
<text x="302.1" y="229.7">20</text>
<text x="302.1" y="233.2">21</text>
<text x="303.6" y="231.4">21</text>
<text x="320.3" y="230.9">5V</text>
<text x="364.9" y="231.4">21</text>
<text x="366.4" y="229.7">20</text>
<text x="366.4" y="233.2">21</text>
<text x="302.1" y="236.7">22</text>
<text x="303.6" y="234.9">22</text>
<text x="364.9" y="234.9">22</text>
<text x="366.4" y="236.7">22</text>
</g>
<g font-size="3.2">
<text x="51.2" y="67">1</text>
<text x="51.2" y="70.6">2</text>
<text x="84.7" y="67">1</text>
<text x="84.7" y="70.6">2</text>
<text x="114.7" y="67">1</text>
<text x="114.7" y="70.6">2</text>
<text x="151.7" y="67">1</text>
<text x="151.7" y="70.6">2</text>
<text x="51.2" y="74.1">3</text>
<text x="84.7" y="74.1">3</text>
<text x="114.7" y="74.1">3</text>
<text x="151.7" y="74.1">3</text>
<text x="83.4" y="165.5">1</text>
<text x="145.1" y="165.5">1</text>
<text x="83.4" y="169.7">2</text>
<text x="83.4" y="173.2">3</text>
<text x="145.1" y="169.7">2</text>
<text x="145.1" y="173.2">3</text>
<text x="83.4" y="176.7">4</text>
<text x="145.1" y="176.7">4</text>
<text x="149.2" y="211.7">E+</text>
<text x="149.2" y="215.2">E-</text>
<text x="149.2" y="218.7">A-</text>
<text x="149.2" y="222.2">A+</text>
<text x="149.2" y="225.8">G</text>
</g>
</svg>
